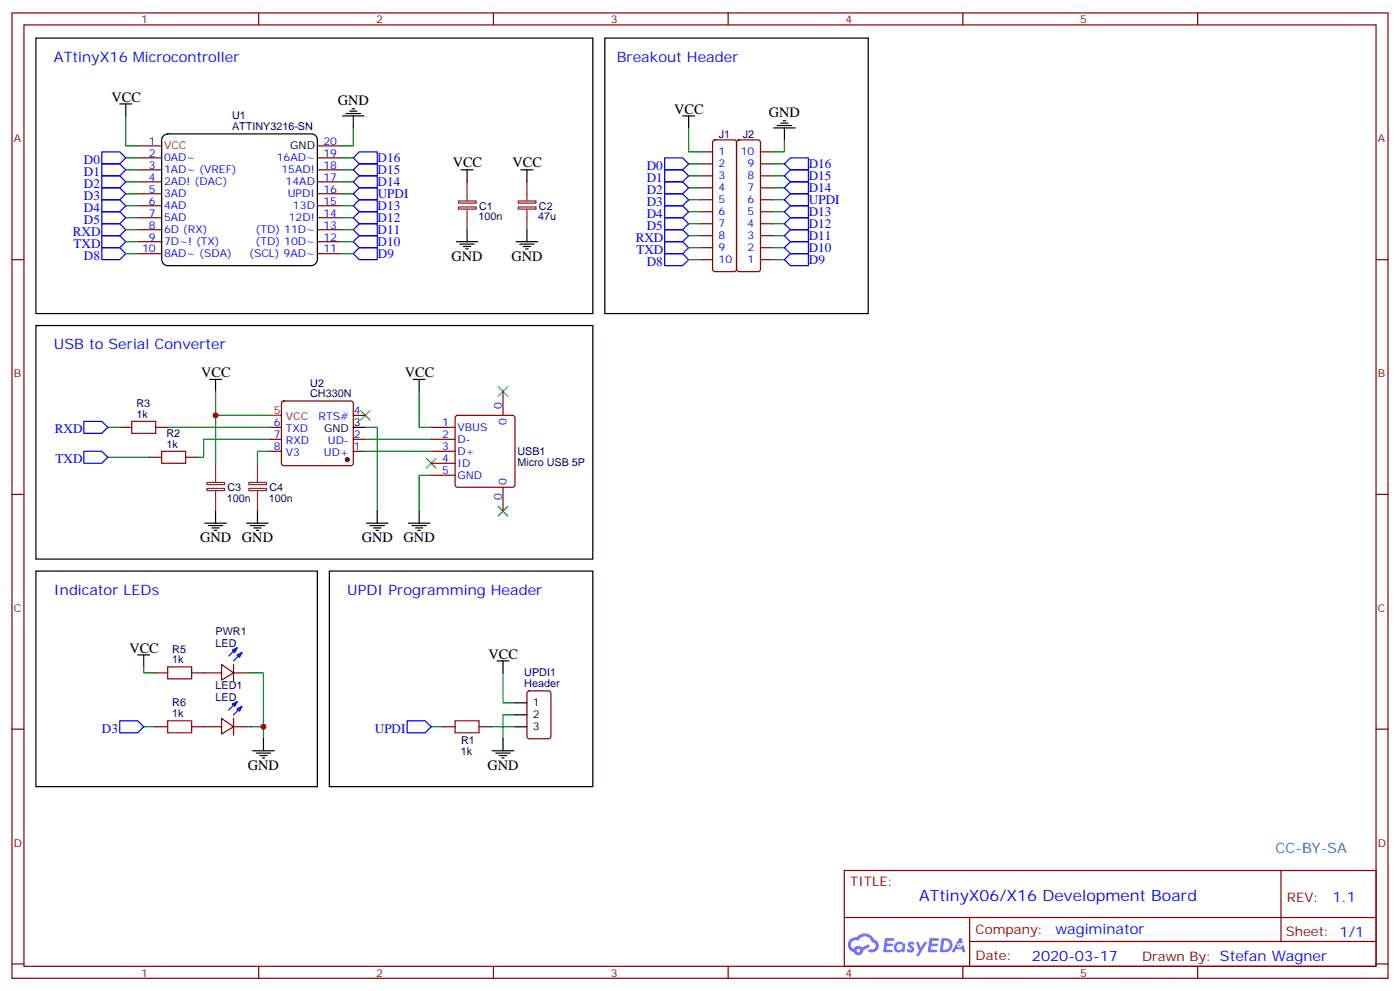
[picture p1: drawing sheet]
<svg xmlns="http://www.w3.org/2000/svg" width="412mm" height="292mm" viewBox="0 0 412 292" stroke-linecap="round" stroke-linejoin="round" font-family="sans-serif">
<g fill="none" stroke="#870000" stroke-width=".35">
<path d="M3.5 3.8h405.4v284.3h-405.4zM7.1 7.3h398.2v277.3h-398.2zM76.2 3.8v3.5M145.3 3.8v3.5M214.5 3.8v3.5M283.6 3.8v3.5M352.8 3.8v3.5M3.5 76.5h3.6M405.3 76.5h3.6M3.5 145.6h3.6M405.3 145.6h3.6M3.5 214.8h3.6"/>
<path d="M405.3 214.8h3.6M248.7 256.4h156.6v28.2h-156.6zM377.3 256.4v20.9M248.7 270.2h156.5M285.6 277.3h119.6M285.6 270.2v14.2M3.5 283.9h3.6M76.2 284.6v3.5M145.3 284.6v3.5M214.5 284.6v3.5M283.6 284.6v3.5M352.8 284.6v3.5"/>
<path d="M405.3 283.9h3.6"/>
</g>
<g fill="#5487ff">
<path d="M267.7 277.6a1.22 1.22 0 0 1 1.7 .2l-.4 .6a.47 .47 0 0 0-.3-.4 .47 .47 0 0 0-.5 .2l.1 .2a1.14 1.14 0 0 1 .8 1.8 1.14 1.14 0 0 1-1.9 0l-.2-.2 .5-.6 .7 .5a.29 .29 0 0 0 .3-.3 .29 .29 0 0 0-.2-.3 1.04 1.04 0 0 1-.6-1.7z"/>
<path d="M260.7 276.3h2.4l.3 .2-.2 .5-1.8 .1-.1 .8h1.5l.3 .4-.3 .4h-1.6l-.2 1.1h1.7l.2 .3-.2 .3-2.6 .1z"/>
<path d="M273.8 276.3h2.4l.3 .2-.1 .5-1.8 .1-.2 .8h1.6l.3 .4-.4 .4h-1.6l-.1 1.1h1.7l.2 .3-.2 .3-2.6 .1z"/>
<path d="M282.6 276.3h.7l.3 1.3-.6 .3a.69 .69 0 0 0-1 .3 .69 .69 0 0 0 .4 .9 .69 .69 0 0 0 .9-.6l.5-.2 .6 2.2h-.8l-.2-.9h-1.8l-.5 .9h-.8z"/>
<path d="M269.8 277.4h.8l.6 1.8 1.1-1.8h.9l-2.6 4.2h-.8l.9-1.5z"/>
<path d="M277.4 276.3l-.6 4.2h1.3a2.11 2.11 0 0 0 2.5-2.1 2.11 2.11 0 0 0-2.5-2.1zM278.1 277.1a1.39 1.39 0 0 1 1.7 1.4 1.39 1.39 0 0 1-1.8 1.3h-.3z"/>
<path d="M263.7 277.9a1.54 1.54 0 0 0-.1 2.2 1.54 1.54 0 0 0 2.2 .1l.6 .3 .3-2.3-.2-.3h-.4a1.49 1.49 0 0 0-2.4 0zM264 278.9a.94 .94 0 0 1 1.8 0 .94 .94 0 0 1-1.8 0z"/>
<path d="M250.4 276.7a2.18 2.18 0 0 0 1.1 3.7 1.44 1.44 0 0 0 1.6 .9 1.44 1.44 0 0 0 1.2-1.4l2-1.1-.5-.7-1.9 1a1.47 1.47 0 0 0-2.4 .4 1.39 1.39 0 0 1-.7-1.9 1.39 1.39 0 0 1 2-.5 2.12 2.12 0 0 1 2.2-1.3 2.12 2.12 0 0 1 1.9 1.7 1.14 1.14 0 0 1 1.1 1.4 1.14 1.14 0 0 1-1.7 .7 .43 .43 0 0 0-.5 .4 .43 .43 0 0 0 .4 .5 1.98 1.98 0 0 0 2.5-1.2 1.98 1.98 0 0 0-1.2-2.6 3.1 3.1 0 0 0-5.3-.6l-.9 .1zM252.3 280a.55 .55 0 0 1 1.1 0 .55 .55 0 0 1-1.1 0z"/>
<circle cx="282.6" cy="278.4" r=".26"/>
</g>
<g fill="none" stroke="#000" stroke-width=".35">
<path d="M10.6 11.2h164v81.2h-164zM178.2 11.2h77.6v81.2h-77.6zM35.3 30.6h3.5M37 30.6v3.5M48.2 40l1.2-.6h42.3a1.76 1.76 0 0 1 1.8 1.8v35.3a1.89 1.89 0 0 1-1.8 1.7h-42.3a1.89 1.89 0 0 1-1.8-1.7v-35.3zM100.9 34.1h6.3M102 33.4h4.2M103 32.7h2.1M103.7 32h.7M104.1 34.1v3.6M201.1 34.1h3.5M202.8 34.1v3.6"/>
<path d="M227.9 37.7h6.3M229 37h4.2M230 36.3h2.1M230.7 35.6h.7M231.1 37.7v3.5M135.8 50h3.5M137.6 50v3.6M153.5 50h3.5M155.2 50v3.6M134.4 71.2h6.4M135.5 71.9h4.2M136.5 72.6h2.1"/>
<path d="M137.2 73.3h.7M137.6 67.7v3.5M152 71.2h6.4M153.1 71.9h4.2M154.2 72.6h2.1M154.9 73.3h.7M155.2 67.7v3.5M10.6 95.9h164v68.8h-164zM61.7 111.8h3.6M63.5 111.8v3.5M121.7 111.8h3.5M123.5 111.8v3.5"/>
<path d="M104.1 125.9h3.5M60.3 154.1h6.4M61.4 154.8h4.2M62.4 155.5h2.2M63.1 156.2h.8M63.5 150.6v3.5M72.7 154.1h6.3M73.7 154.8h4.3M74.8 155.5h2.1M75.5 156.2h.7M75.8 150.6v3.5M107.9 154.1h6.4"/>
<path d="M109 154.8h4.2M110.1 155.5h2.1M110.8 156.2h.7M111.1 150.6v3.5M120.3 154.1h6.3M121.4 154.8h4.2M122.4 155.5h2.1M123.1 156.2h.7M123.5 150.6v3.5M10.6 168.2h82.9v63.5h-82.9zM97 168.2h77.6v63.5h-77.6zM40.6 192.9h3.5"/>
<path d="M42.3 192.9v3.5M146.4 194.7h3.5M148.2 194.7v3.5M77.6 217.6v3.5M148.2 217.6v3.5M151.7 214.1h3.5M151.7 207h3.5M151.7 210.5h3.5M74.4 221.1h6.4M75.5 221.8h4.2M76.6 222.5h2.1M77.3 223.2h.7"/>
<path d="M145 221.1h6.3M146 221.8h4.3M147.1 222.5h2.1M147.8 223.2h.7"/>
</g>
<g fill="none" stroke="#870000" stroke-width=".35">
<path d="M40.6 43h7M40.6 46.5h7M40.6 50h7M40.6 53.6h7M40.6 57.1h7M93.5 43h7M93.5 46.5h7M93.5 50h7M93.5 53.6h7M93.5 57.1h7M206.4 44.7h3.5M206.4 48.3h3.5"/>
<path d="M206.4 51.8h3.5M206.4 55.3h3.5M206.4 58.8h3.5M210.1 41.4l.5-.2h5.7l.5 .2 .2 .5v37.4l-.3 .5-.4 .2h-5.7l-.5-.2-.2-.5v-37.4zM217.2 41.4l.5-.2h5.6l.5 .2 .2 .5v37.4l-.2 .5-.5 .2h-5.6l-.5-.2-.2-.5v-37.4zM224 44.7h3.5M224 48.3h3.5M224 51.8h3.5M224 55.3h3.5M224 58.8h3.5M40.6 60.6h7M40.6 64.1h7"/>
<path d="M40.6 67.7h7M40.6 71.2h7M40.6 74.7h7M93.5 60.6h7M93.5 64.1h7M93.5 67.7h7M93.5 71.2h7M93.5 74.7h7M206.4 62.4h3.5M206.4 65.9h3.5M206.4 69.4h3.5M206.4 73h3.5"/>
<path d="M206.4 76.5h3.5M224 62.4h3.5M224 65.9h3.5M224 69.4h3.5M224 73h3.5M224 76.5h3.5M83.1 118.3l.5-.2h19.8l.5 .2 .2 .5v17.7l-.3 .5-.4 .2h-19.8l-.5-.3-.2-.4v-17.7zM148.2 115.3v7M35.3 125.9h3.5M44.1 134.7h3.5M45.9 125.9h3.5M54.7 134.7h3.5"/>
<path d="M79.4 132.9h3.5M79.4 129.4h3.5M79.4 125.9h3.5M104.1 132.9h3.5M104.1 129.4h3.5M104.1 122.3h3.5M127 132.9h7.1M127 129.4h7.1M127 125.9h7.1M127 136.5h7.1M127 140h7.1M134.3 122.5l.5-.2h16.2l.5 .2 .2 .5v19.8l-.2 .5-.5 .2h-16.2l-.5-.2-.2-.5v-19.8z"/>
<path d="M148.2 143.5v7.1M45.9 198.2h3.5M56.4 198.2h8.9M65.3 195.7l3.5 2.5-3.5 2.1zM68.8 198.2h5.3M68.8 195.7v5M45.9 214.1h3.5M56.4 214.1h8.9M65.3 211.6l3.5 2.5-3.5 2.1zM68.8 211.6v4.9M68.8 214.1h5.3M130.5 214.1h3.6"/>
<path d="M141.1 214.1h3.5M155.5 203.7l.4-.2h5.7l.6 .4 .1 13-.5 .6-5.9 .1-.6-.5-.1-12.9z"/>
</g>
<g fill="none" stroke="#8c2424" stroke-width=".35">
<path d="M135 59.2h5.2v.6h-5.2zM137.6 53.6v5.6M152.7 59.2h5.2v.6h-5.2zM155.2 53.6v5.6M135 61h5.2v.6h-5.2zM137.6 61.7v6M152.7 61h5.2v.6h-5.2zM155.2 61.7v6M63.5 136.5v5.6M75.8 136.5v5.6M61 143.9h5.1v.6h-5.1zM61 142.1h5.1v.6h-5.1z"/>
<path d="M63.5 144.6v6M73.3 143.9h5.2v.6h-5.2zM73.3 142.1h5.2v.6h-5.2zM75.8 144.6v6"/>
</g>
<g fill="none" stroke="#008700" stroke-width=".35">
<path d="M37 34.1v8.9h3.6M104.1 37.7v5.3h-3.6M202.8 37.7v7h3.6M37 46.5h3.6M37 50h3.6M37 53.6h3.6M37 57.1h3.6M100.5 46.5h3.6M100.5 50h3.6M100.5 53.6h3.6M100.5 57.1h3.6M202.8 58.8h3.6"/>
<path d="M202.8 55.3h3.6M202.8 51.8h3.6M202.8 48.3h3.6M227.5 58.8h3.6M227.5 55.3h3.6M227.5 51.8h3.6M227.5 48.3h3.6M231.1 41.2v3.5h-3.6M37 60.6h3.6M37 64.1h3.6M37 67.7h3.6M37 71.2h3.6"/>
<path d="M37 74.7h3.6M100.5 60.6h3.6M100.5 64.1h3.6M100.5 67.7h3.6M100.5 71.2h3.6M100.5 74.7h3.6M202.8 76.5h3.6M202.8 73h3.6M202.8 69.4h3.6M202.8 65.9h3.6M202.8 62.4h3.6M227.5 76.5h3.6"/>
<path d="M227.5 73h3.6M227.5 69.4h3.6M227.5 65.9h3.6M227.5 62.4h3.6M63.5 115.3v7h15.9M123.5 115.3v10.6h3.5M31.7 134.7h12.4M31.7 125.9h3.6M49.4 125.9h30M63.5 122.3v14.2M79.4 132.9h-3.6v3.6M79.4 129.4h-19.4v5.3h-1.8"/>
<path d="M107.6 125.9h3.5v24.7M107.6 129.4h19.4M107.6 132.9h19.4M127 140h-3.5v10.6M42.3 196.4v1.8h3.6M74.1 198.2h3.5v19.4M148.2 198.2v8.8h3.5M42.3 214.1h3.6M74.1 214.1h3.5M127 214.1h3.5M144.6 214.1h7.1M151.7 210.5h-3.5v7.1"/>
</g>
<path d="M146.8 113.9l2.8 2.8M149.6 113.9l-2.8 2.8M106.2 120.9l2.8 2.9M109 120.9l-2.8 2.9M125.6 135l2.8 2.9M128.4 135l-2.8 2.9M146.8 149.2l2.8 2.8M149.6 149.2l-2.8 2.8" fill="none" stroke="#3c3" stroke-width=".35"/>
<g fill="none" stroke="#00f" stroke-width=".35">
<path d="M30 44.7h5.3l1.7 1.8-1.7 1.8h-5.3zM30 48.3h5.3l1.7 1.7-1.7 1.8h-5.3zM30 51.8h5.3l1.7 1.8-1.7 1.7h-5.3zM30 55.3h5.3l1.7 1.8-1.7 1.7h-5.3zM30 58.8h5.3l1.7 1.8-1.7 1.8h-5.3zM104.1 53.6l1.7-1.8h5.3v3.5h-5.3zM104.1 50l1.7-1.7h5.3v3.5h-5.3zM104.1 46.5l1.7-1.8h5.3v3.6h-5.3zM104.1 57.1l1.7-1.8h5.3v3.5h-5.3zM195.8 57.1h5.3l1.7 1.7-1.7 1.8h-5.3zM195.8 53.6h5.3l1.7 1.7-1.7 1.8h-5.3zM195.8 50h5.3l1.7 1.8-1.7 1.8h-5.3z"/>
<path d="M195.8 46.5h5.3l1.7 1.8-1.7 1.7h-5.3zM231.1 58.8l1.7-1.7h5.3v3.5h-5.3zM231.1 48.3l1.7-1.8h5.3v3.5h-5.3zM231.1 55.3l1.7-1.7h5.3v3.5h-5.3zM232.8 50h5.3v3.6h-5.3l-1.7-1.8zM30 65.9h5.3l1.7 1.8-1.7 1.7h-5.3zM30 69.4h5.3l1.7 1.8-1.7 1.8h-5.3zM30 62.4h5.3l1.7 1.7-1.7 1.8h-5.3zM30 73h5.3l1.7 1.7-1.7 1.8h-5.3zM104.1 74.7l1.7-1.7h5.3v3.5h-5.3zM104.1 71.2l1.7-1.8h5.3v3.6h-5.3zM104.1 67.7l1.7-1.8h5.3v3.5h-5.3z"/>
<path d="M104.1 64.1l1.7-1.7h5.3v3.5h-5.3zM104.1 60.6l1.7-1.8h5.3v3.6h-5.3zM195.8 74.7h5.3l1.7 1.8-1.7 1.7h-5.3zM195.8 64.1h5.3l1.7 1.8-1.7 1.8h-5.3zM195.8 60.6h5.3l1.7 1.8-1.7 1.7h-5.3zM195.8 71.2h5.3l1.7 1.8-1.7 1.7h-5.3zM195.8 67.7h5.3l1.7 1.7-1.7 1.8h-5.3zM231.1 62.4l1.7-1.8h5.3v3.5h-5.3zM231.1 65.9l1.7-1.8h5.3v3.6h-5.3zM231.1 69.4l1.7-1.7h5.3v3.5h-5.3zM231.1 73l1.7-1.8h5.3v3.5h-5.3zM231.1 76.5l1.7-1.8h5.3v3.5h-5.3z"/>
<path d="M24.7 132.9h5.3l1.7 1.8-1.7 1.8h-5.3zM24.7 124.1h5.3l1.7 1.8-1.7 1.7h-5.3zM68.4 191.5l1.4-.7-.7 1.4zM69.8 192.9l1.5-.7-.7 1.4zM69.8 190.8l-2.4 2.5M71.3 192.2l-2.5 2.5M35.3 212.3h5.3l1.7 1.8-1.7 1.7h-5.3zM68.4 207.4l1.4-.7-.7 1.4zM69.8 208.8l1.5-.7-.7 1.4zM69.8 206.7l-2.4 2.4M71.3 208.1l-2.5 2.4M119.9 212.3h5.3l1.8 1.8-1.8 1.7h-5.3z"/>
</g>
<circle cx="102.3" cy="135.4" r=".53" fill="#870000" stroke="#870000" stroke-width=".35"/>
<path d="M79.4 122.3h3.5" fill="none" stroke="#f00" stroke-width=".35"/>
<path d="M38.8 124.1h7.1v3.5h-7.1zM47.6 132.9h7.1v3.6h-7.1zM49.4 196.4h7v3.6h-7zM49.4 212.3h7v3.5h-7zM134.1 212.3h7v3.5h-7z" fill="none" stroke="#a10000" stroke-width=".35"/>
<g fill="#c00">
<circle cx="77.6" cy="214.1" r=".88"/>
<circle cx="63.5" cy="122.3" r=".88"/>
</g>
<text font-size="4.6" fill="#00f" x="270.8" y="265.4">ATtinyX06/X16 Development Board</text>
<g font-size="4.2" fill="#00f">
<text x="15.9" y="18.3">ATtinyX16 Microcontroller</text>
<text x="181.7" y="18.3">Breakout Header</text>
<text x="15.9" y="102.9">USB to Serial Converter</text>
<text x="15.9" y="175.3">Indicator LEDs</text>
<text x="102.3" y="175.3">UPDI Programming Header</text>
<text x="392.5" y="265.7">1.1</text>
<text x="310.9" y="275.2">wagiminator</text>
<text x="304" y="283">2020-03-17</text>
</g>
<g font-size="4.2">
<text x="32.8" y="29.9">VCC</text>
<text x="99.5" y="31">GND</text>
<text x="198.6" y="33.4">VCC</text>
<text x="226.4" y="34.5">GND</text>
<text x="133.3" y="49.3">VCC</text>
<text x="151" y="49.3">VCC</text>
<text x="133" y="76.8">GND</text>
<text x="150.6" y="76.8">GND</text>
<text x="59.3" y="111.1">VCC</text>
<text x="119.2" y="111.1">VCC</text>
<text x="58.9" y="159.7">GND</text>
<text x="71.3" y="159.7">GND</text>
<text x="106.5" y="159.7">GND</text>
<text x="118.9" y="159.7">GND</text>
<text x="38.1" y="192.2">VCC</text>
<text x="143.9" y="194">VCC</text>
<text x="73" y="226.8">GND</text>
<text x="143.6" y="226.8">GND</text>
</g>
<text font-size="4.2" fill="#0099b0" x="375.7" y="251.1">CC-BY-SA</text>
<g font-size="3.9" fill="#00f">
<text x="111.2" y="47.8">D16</text>
<text x="24.7" y="48.3">D0</text>
<text x="24.7" y="51.8">D1</text>
<text x="111.2" y="51.3">D15</text>
<text x="190.5" y="53.6">D1</text>
<text x="190.5" y="50">D0</text>
<text x="238.2" y="49.6">D16</text>
<text x="238.2" y="53.1">D15</text>
<text x="24.7" y="55.3">D2</text>
<text x="24.7" y="58.8">D3</text>
<text x="111.2" y="54.9">D14</text>
<text x="111.3" y="58.3">UPDI</text>
<text x="190.5" y="57.1">D2</text>
<text x="238.2" y="56.6">D14</text>
<text x="24.7" y="62.4">D4</text>
<text x="24.7" y="65.9">D5</text>
<text x="111.2" y="65.4">D12</text>
<text x="111.2" y="61.9">D13</text>
<text x="190.5" y="64.1">D4</text>
<text x="190.5" y="60.6">D3</text>
<text x="238.2" y="63.7">D13</text>
<text x="238.3" y="60.1">UPDI</text>
<text x="21.4" y="69.5">RXD</text>
<text x="111.2" y="69">D11</text>
<text x="187.3" y="71.2">RXD</text>
<text x="190.5" y="67.7">D5</text>
<text x="238.2" y="67.2">D12</text>
<text x="238.2" y="70.7">D11</text>
<text x="21.7" y="73">TXD</text>
<text x="24.7" y="76.5">D8</text>
<text x="111.2" y="72.5">D10</text>
<text x="111.3" y="76">D9</text>
<text x="187.5" y="74.8">TXD</text>
<text x="238.2" y="74.3">D10</text>
<text x="238.3" y="77.8">D9</text>
<text x="190.5" y="78.2">D8</text>
<text x="16.2" y="127.7">RXD</text>
<text x="16.4" y="136.5">TXD</text>
<text x="30" y="215.8">D3</text>
<text x="110.4" y="215.8">UPDI</text>
</g>
<g font-size="3.9" fill="#800">
<text x="250.5" y="261">TITLE:</text>
<text x="379.1" y="265.7">REV:</text>
<text x="287.4" y="275.2">Company:</text>
<text x="378.7" y="275.8">Sheet: 1/1</text>
<text x="287.4" y="282.9">Date:</text>
<text x="336.4" y="282.9">Drawn By: Stefan Wagner</text>
</g>
<g font-size="3.2" fill="#800">
<text x="41.6" y="6.8">1</text>
<text x="110.8" y="6.8">2</text>
<text x="179.9" y="6.8">3</text>
<text x="249.1" y="6.8">4</text>
<text x="318.2" y="6.8">5</text>
<text x="4.1" y="41.9">A</text>
<text x="405.9" y="41.9">A</text>
<text x="4.1" y="111.1">B</text>
<text x="405.9" y="111.1">B</text>
<text x="4.1" y="180.2">C</text>
<text x="405.9" y="180.2">C</text>
<text x="4.1" y="249.3">D</text>
<text x="405.9" y="249.3">D</text>
<text x="41.6" y="287.6">1</text>
<text x="110.8" y="287.6">2</text>
<text x="179.9" y="287.6">3</text>
<text x="249.1" y="287.6">4</text>
<text x="318.2" y="287.6">5</text>
</g>
<g font-size="3.2" fill="#000080">
<text x="68.4" y="35.2">U1</text>
<text x="68.4" y="38.4">ATTINY3216-SN</text>
<text x="211.8" y="40.6">J1</text>
<text x="218.8" y="40.6">J2</text>
<text x="140.9" y="64.9">100n</text>
<text x="141.1" y="61.8">C1</text>
<text x="158.6" y="64.9">47u</text>
<text x="158.7" y="61.8">C2</text>
<text x="91.4" y="113.9">U2</text>
<text x="40.2" y="119.9">R3</text>
<text x="91.4" y="117.1">CH330N</text>
<text x="40.2" y="123">1k</text>
<text x="49" y="131.9">1k</text>
<text x="49.1" y="128.7">R2</text>
<text x="152.4" y="137.2">Micro USB 5P</text>
<text x="152.4" y="134.1">USB1</text>
<text x="66.9" y="147.8">100n</text>
<text x="67" y="144.7">C3</text>
<text x="79.2" y="147.8">100n</text>
<text x="79.4" y="144.7">C4</text>
<text x="63.5" y="190.6">LED</text>
<text x="63.5" y="187.1">PWR1</text>
<text x="50.8" y="195.4">1k</text>
<text x="50.8" y="192.2">R5</text>
<text x="63.5" y="203">LED1</text>
<text x="154.4" y="202.4">Header</text>
<text x="154.4" y="199.2">UPDI1</text>
<text x="50.8" y="208.1">R6</text>
<text x="63.5" y="206.5">LED</text>
<text x="50.8" y="211.2">1k</text>
<text x="135.8" y="219.1">R1</text>
<text x="135.8" y="222.2">1k</text>
</g>
<g font-size="3.2" fill="#00f">
<text x="43.8" y="42.6">1</text>
<text x="43.8" y="46.1">2</text>
<text x="48.3" y="47.6">0AD~</text>
<text x="81.5" y="47.6">16AD~</text>
<text x="95.2" y="46.1">19</text>
<text x="95.2" y="42.6">20</text>
<text x="211.7" y="45.8">1</text>
<text x="218.2" y="45.8">10</text>
<text x="43.8" y="49.7">3</text>
<text x="43.8" y="53.2">4</text>
<text x="48.3" y="51.1">1AD~ (VREF)</text>
<text x="82.9" y="51.1">15AD!</text>
<text x="95.2" y="53.2">17</text>
<text x="95.2" y="49.7">18</text>
<text x="211.7" y="49.3">2</text>
<text x="211.7" y="52.8">3</text>
<text x="220.2" y="52.8">8</text>
<text x="220.2" y="49.3">9</text>
<text x="43.8" y="56.7">5</text>
<text x="48.3" y="54.6">2AD! (DAC)</text>
<text x="48.3" y="58.1">3AD</text>
<text x="84.1" y="54.6">14AD</text>
<text x="84.8" y="58.1">UPDI</text>
<text x="95.2" y="56.7">16</text>
<text x="211.7" y="56.4">4</text>
<text x="211.7" y="59.9">5</text>
<text x="220.2" y="59.9">6</text>
<text x="220.2" y="56.4">7</text>
<text x="43.8" y="60.3">6</text>
<text x="43.8" y="63.8">7</text>
<text x="48.3" y="61.7">4AD</text>
<text x="48.3" y="65.2">5AD</text>
<text x="85.1" y="65.2">12D!</text>
<text x="86.3" y="61.7">13D</text>
<text x="95.2" y="63.8">14</text>
<text x="95.2" y="60.3">15</text>
<text x="211.7" y="63.4">6</text>
<text x="220.2" y="63.4">5</text>
<text x="43.8" y="67.3">8</text>
<text x="43.8" y="70.8">9</text>
<text x="48.3" y="68.7">6D (RX)</text>
<text x="75.3" y="68.7">(TD) 11D~</text>
<text x="95.2" y="70.8">12</text>
<text x="95.2" y="67.3">13</text>
<text x="211.7" y="67">7</text>
<text x="211.7" y="70.5">8</text>
<text x="220.2" y="70.5">3</text>
<text x="220.2" y="67">4</text>
<text x="41.8" y="74.4">10</text>
<text x="48.3" y="72.2">7D~! (TX)</text>
<text x="48.3" y="75.8">8AD~ (SDA)</text>
<text x="73.4" y="75.8">(SCL) 9AD~</text>
<text x="75.3" y="72.2">(TD) 10D~</text>
<text x="95.2" y="74.4">11</text>
<text x="211.7" y="74">9</text>
<text x="211.7" y="77.5">10</text>
<text x="220.2" y="77.5">1</text>
<text x="220.2" y="74">2</text>
<text x="80.7" y="125.5">6</text>
<text x="93.8" y="123.8">RTS#</text>
<text x="104.2" y="122">4</text>
<text x="130.3" y="125.5">1</text>
<text x="147.8" y="120.6" transform="rotate(-90 147.8 120.6)">0</text>
<text x="149.2" y="125.1" transform="rotate(-90 149.2 125.1)">0</text>
<text x="80.7" y="129">7</text>
<text x="84.2" y="127.3">TXD</text>
<text x="84.2" y="130.8">RXD</text>
<text x="96.6" y="130.8">UD-</text>
<text x="104.2" y="129">2</text>
<text x="130.3" y="129">2</text>
<text x="134.8" y="126.9">VBUS</text>
<text x="134.8" y="130.5">D-</text>
<text x="80.7" y="132.6">8</text>
<text x="84.2" y="134.3">V3</text>
<text x="95.4" y="134.3">UD+</text>
<text x="104.2" y="132.6">1</text>
<text x="130.3" y="132.6">3</text>
<text x="130.3" y="136.1">4</text>
<text x="134.8" y="134">D+</text>
<text x="134.8" y="137.5">ID</text>
<text x="130.3" y="139.6">5</text>
<text x="134.8" y="141">GND</text>
<text x="149.2" y="142.8" transform="rotate(-90 149.2 142.8)">0</text>
<text x="147.8" y="147.3" transform="rotate(-90 147.8 147.3)">0</text>
</g>
<g font-size="3.2" fill="#f00">
<text x="48.3" y="44">VCC</text>
<text x="80.7" y="122">5</text>
<text x="84.2" y="123.8">VCC</text>
</g>
<g font-size="3.2">
<text x="85.5" y="44">GND</text>
<text x="104.2" y="125.5">3</text>
<text x="95.5" y="127.3">GND</text>
<text x="157" y="208.1">1</text>
<text x="157" y="215.1">3</text>
<text x="157" y="211.6">2</text>
</g>
</svg>
